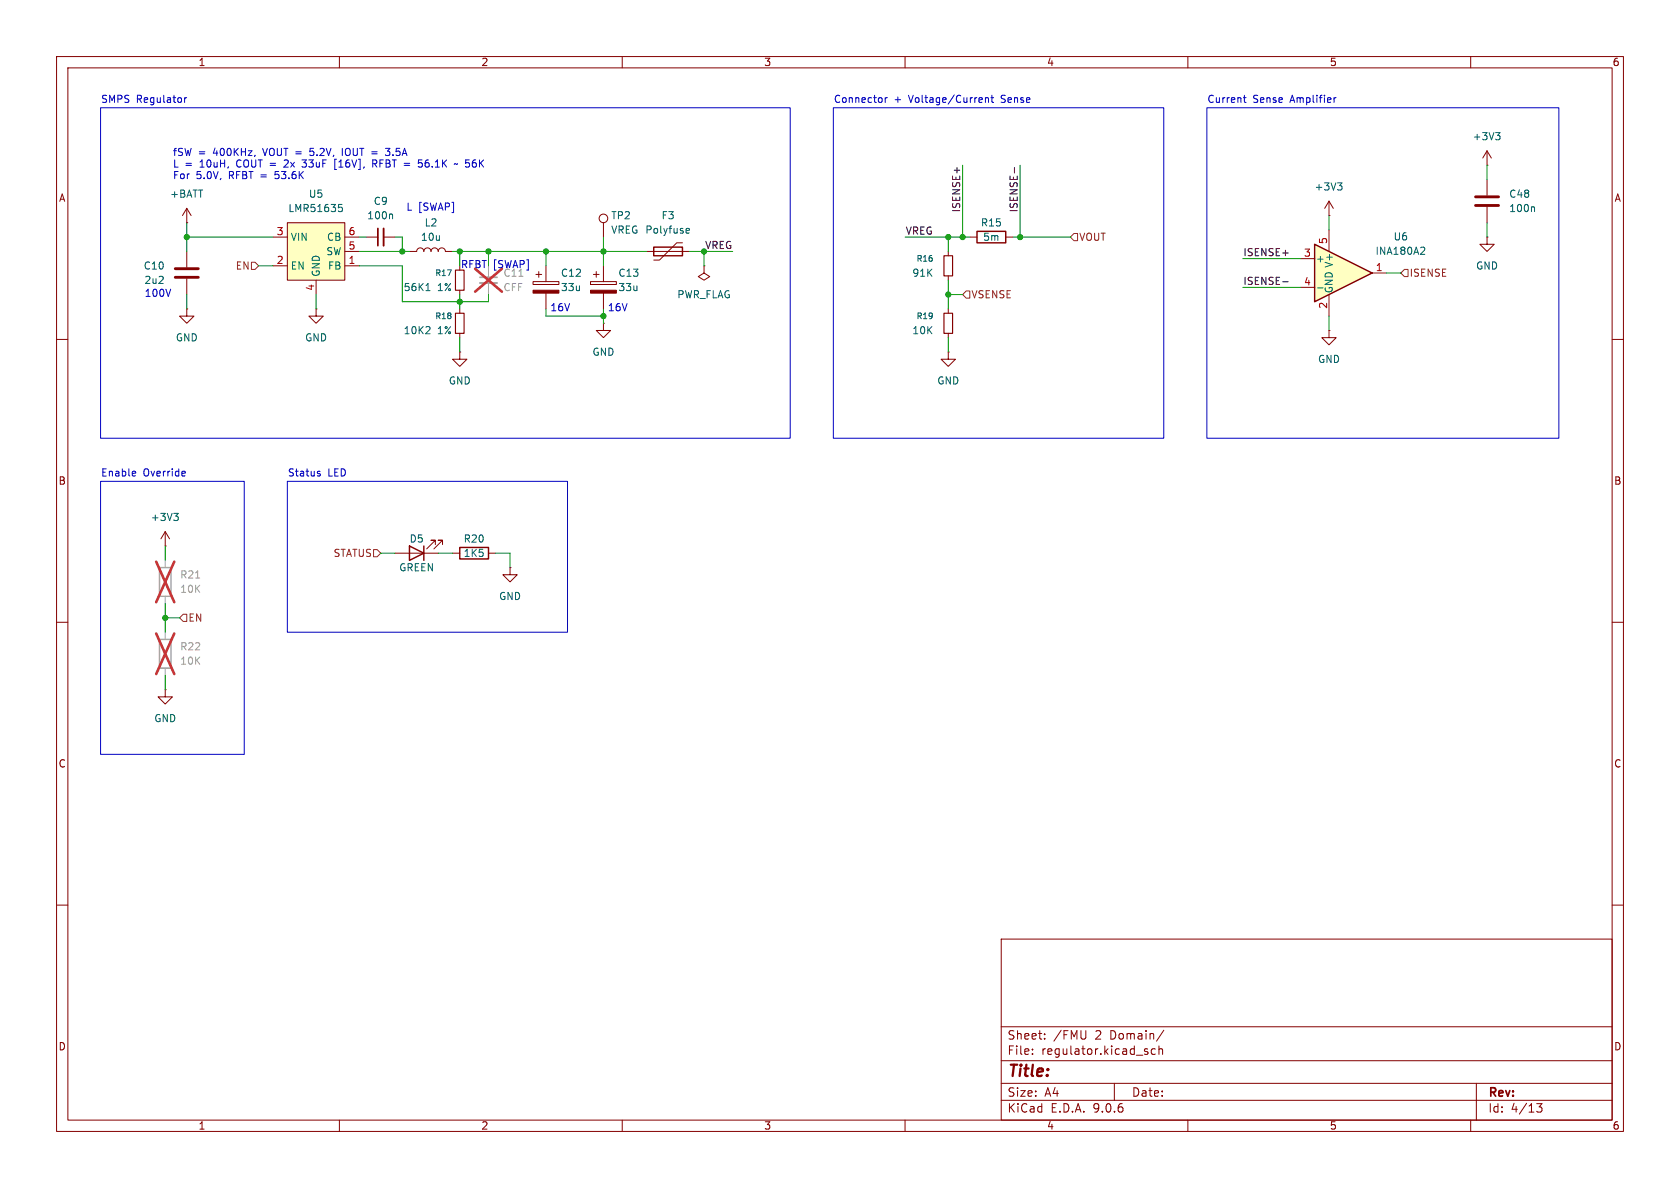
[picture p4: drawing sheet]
<svg xmlns="http://www.w3.org/2000/svg" width="297mm" height="210mm" viewBox="0 0 297 210" stroke-linecap="round" stroke-linejoin="round" font-family="sans-serif">
<g fill="none" stroke="#840000" stroke-width=".18">
<path d="M10 10h277v190h-277zM12 12h273v186h-273zM60 10v2M110 10v2M160 10v2M210 10v2M260 10v2M262.9 29.2h.1M262.9 26.7l-.8 1.2M262.9 26.7l.8 1.2M262.9 26.7v2.5M33 54.6v1.3h1.3l-1.3 1.3-1.3-1.3h1.3"/>
<path d="M33 54.6h.1M33 44.5v2.7M33 49.3v2.8M55.9 54.6v1.3h1.2l-1.2 1.3-1.3-1.3h1.3M55.9 54.6h.1M10 60h2M285 60h2M69.8 97.8h7.7M77 96.3v-.8h-.8h.8l-1.6 1.5M78.2 96.3v-.8h-.7h.7l-1.5 1.5M80 97.8h1.3M86.4 97.8h1.2"/>
<path d="M10 110h2M90.2 100.3v1.3h1.2l-1.2 1.3-1.3-1.3h1.3M90.2 100.3h.1M285 110h2M10 160h2M177 166h108v32h-108zM285 160h2M60 198v2M110 198v2M160 198v2M177 194.5h108M177 191.5h108"/>
<path d="M177 187.5h108M177 181.5h108M182.5 186.3v.1M182.5 185.5v.1M184.7 183.6v.1M184.7 182.8v.1M192 182.2l-.1 1.4M197 191.5v3M202.7 185.9l.3 .2-.3 .3M202.7 185.4l.2 .1M204.2 185.5l-.4-.1-.3 .3v.4l.2 .2h.5M204.9 185.5l.2-.1 .4 .1v.9"/>
<path d="M204.9 184.9v1.5M205.7 182.1l-1.2 2M210 198v2M260 198v2M261 191.5v6.5M271.7 195.1h.9l-.5 .6 .4 .1v.7l-.2 .1-.6-.1"/>
</g>
<path d="M264.4 23.4h.8l-.4 .5M264.9 23.9l.3 .3v.3l-.3 .2" fill="none" stroke="#006464" stroke-width=".18"/>
<path d="M31 47.5h4.1M31 49h4.1" fill="none" stroke="#840000" stroke-width=".51"/>
<path d="M72.4 96.5l2.5 1.3-2.5 1.3zM74.9 96.5v2.6M81.3 96.8h5.1v2h-5.1z" fill="none" stroke="#840000" stroke-width=".25"/>
<path d="M232.4 43.2l10.2 5.1-10.2 5z" fill="#ffffc2"/>
<path d="M172.7 40.9h5.1v2h-5.1zM232.4 43.2l10.2 5.1-10.2 5z" fill="none" stroke="#840000" stroke-width=".25"/>
<g fill="none" stroke="#840000" stroke-width=".18">
<path d="M234.9 38.1h.1M234.9 35.6v2.5M234.9 35.6l-.7 1.2M234.9 35.6l.8 1.2M262.9 31.8v2.7M262.9 36.6v2.8M94.2 49.8h4.6v.5h-4.6zM94.7 48.5h1.1M95.2 48v1M96.5 47v2.8M96.5 51.8v2.8M167.6 44.5v.7"/>
<path d="M167.6 48.8v.7M167.6 54.6v.8M167.6 58.9v.8M171.4 41.9h1.3M177.8 41.9h1.3M229.9 45.7h2.5M229.9 50.8h2.5M234.9 58.4v1.3h1.3l-1.3 1.3-1.2-1.3h1.2M234.9 58.4h.1M234.9 40.6v3.9M234.9 52.1v3.8M242.6 48.3h2.5"/>
<path d="M262.9 41.9v1.3h1.3l-1.3 1.3-1.3-1.3h1.3M262.9 41.9h.1M167.6 62.2v1.3h1.3l-1.3 1.3-1.2-1.3h1.2M167.6 62.2h.1"/>
</g>
<path d="M236.5 32.3h.7l-.4 .5M237 32.8l.2 .3v.3l-.2 .2M271.1 36.6l.2 .1v.7M232.9 50.9h1M251.6 43.7l.3 .2-.1 .3-.7 .8h.8" fill="none" stroke="#006464" stroke-width=".18"/>
<path d="M260.9 34.8h4M260.9 36.3h4" fill="none" stroke="#840000" stroke-width=".51"/>
<path d="M94.2 51.3h4.6v.5h-4.6z" fill="#840000" stroke="#840000" stroke-width=".18"/>
<path d="M166.9 45.2h1.5v3.6h-1.5zM166.9 55.4h1.5v3.5h-1.5z" fill="none" stroke="#840000" stroke-width=".2"/>
<path d="M50.8 39.4h10.2v10.1h-10.2z" fill="#ffffc2"/>
<g fill="none" stroke="#840000" stroke-width=".18">
<path d="M33 39.4h.1M33 36.8l-.7 1.3M33 36.8l.8 1.3M33 36.8v2.6M50.8 39.4h10.2v10.1h-10.2zM106.7 39.4v2.5M48.3 41.9h2.5M48.3 47h2.5M55.9 49.5v2.6M61 41.9h2.5M61 47h2.5M61 44.5h2.5"/>
<path d="M64.8 41.9h2M67.8 41.9h2M72.4 44.5h1.3a.64 .64 0 0 1 .6-.7 .64 .64 0 0 1 .6 .7 .64 .64 0 0 1 .7-.7 .64 .64 0 0 1 .6 .7 .64 .64 0 0 1 .6-.7 .64 .64 0 0 1 .7 .7 .64 .64 0 0 1 .6-.7 .64 .64 0 0 1 .6 .7h1.3M81.3 51.3v.8M81.3 54.6v.8M81.3 58.9v.8M104.4 49.8h4.6v.5h-4.6zM104.9 48.5h1M105.4 48v1M106.7 57.2v1.2h1.2l-1.2 1.3-1.3-1.3h1.3M106.7 57.2h.1M106.7 47v2.8"/>
<path d="M106.7 51.8v2.8M114.3 44.5h7.6M120.6 42.9h-1l-3 3.1h-1M124.5 47v1.3l1 .6-1 .6-1.1-.6 1.1-.6M124.5 47h.1M81.3 62.2v1.3h1.2l-1.2 1.3-1.3-1.3h1.3M81.3 62.2h.1M29.2 96.5h.1M29.2 94l-.8 1.3M29.2 94l.8 1.3M29.2 94v2.5M29.2 121.9v1.3h1.3l-1.3 1.3-1.3-1.3h1.3"/>
<path d="M29.2 121.9h.1"/>
<circle cx="106.7" cy="38.6" r=".76"/>
</g>
<path d="M59.9 36.1h.6M60 36.6h.3l.2 .3v.4l-.5 .1M69.2 37.8l.2 .2v.7M75.3 51.4h.7M75.9 57.8l.1 .2v.3l-.8 .7h.8M121.3 41l.2 .2h.3M121.3 40.6l.2-.2h.2l.2 .2v.1l-.6 .1M30.7 90.7h.8l-.4 .5M31.3 91.2l.2 .3v.3l-.2 .2" fill="none" stroke="#006464" stroke-width=".18"/>
<path d="M66.8 40.4v3" fill="none" stroke="#840000" stroke-width=".3"/>
<path d="M67.8 40.4v3" fill="none" stroke="#840000" stroke-width=".33"/>
<path d="M84.8 49h3.1" fill="none" stroke="#a1a1a1" stroke-width=".3"/>
<path d="M84.8 50h3.1" fill="none" stroke="#a1a1a1" stroke-width=".33"/>
<path d="M86.4 47v2M86.4 50v2.1M29.2 99.1v1.2M29.2 105.4v1.3M29.2 111.8v1.2M29.2 118.1v1.3" fill="none" stroke="#a1a1a1" stroke-width=".18"/>
<path d="M91.7 48.8h.8M34.6 102.2h.7" fill="none" stroke="#989898" stroke-width=".18"/>
<path d="M84 47.5l4.7 4.1M88.7 47.5l-4.7 4.1M27.6 99.3l3.2 7.2M30.8 99.3l-3.2 7.2M27.6 112l3.2 7.2M30.8 112l-3.2 7.2" fill="none" stroke="#e12e31" stroke-width=".46"/>
<path d="M115.6 43.7h5v1.5h-5z" fill="none" stroke="#840000" stroke-width=".25"/>
<path d="M104.4 51.3h4.6v.5h-4.6z" fill="#840000" stroke="#840000" stroke-width=".18"/>
<path d="M28.2 100.3h2v5.1h-2zM28.2 113h2v5.1h-2z" fill="none" stroke="#a1a1a1" stroke-width=".25"/>
<path d="M80.5 47.8h1.5v3.5h-1.5zM80.5 55.4h1.5v3.5h-1.5z" fill="none" stroke="#840000" stroke-width=".2"/>
<path d="M44.4 46.4h.7l.6 .6-.6 .6h-.7zM170.8 51.4h.6v1.3h-.6l-.6-.6zM189.2 41.9l.7-.6h.6v1.2h-.6zM248.3 47.6h.6v1.3h-.6l-.7-.6zM66 97.2h.7l.6 .6-.6 .6h-.7zM32.4 108.6h.6v1.3h-.6l-.7-.7z" fill="none" stroke="#725600" stroke-width=".18"/>
<path d="M179.3 29.6v1M226.8 49.8h.9" fill="none" stroke="#0f0f0f" stroke-width=".18"/>
<g fill="none" stroke="#009600" stroke-width=".18">
<path d="M33 39.4v5.1M170.2 29.2v12.7M180.3 29.2v12.7M234.9 38.1v2.5M262.9 29.2v2.6M262.9 39.4v2.5M33 41.9h15.3M33 52.1v2.5M45.7 47h2.6M55.9 52.1v2.5M63.5 44.5h8.9M63.5 47h7.6v6.3h15.3v-1.2"/>
<path d="M63.5 41.9h1.3M69.8 41.9h1.3v2.6M80 44.5h34.3M81.3 44.5v2.5M81.3 52.1v2.5M81.3 59.7v2.5M86.4 44.5v2.5M96.5 54.6v1.3h10.2M96.5 44.5v2.5M106.7 41.9v5.1M106.7 54.6v2.6M121.9 44.5h7.6"/>
<path d="M124.5 44.5v2.5M160 41.9h11.4M167.6 41.9v2.6M167.6 49.5v5.1M167.6 59.7v2.5M167.6 52.1h2.6M179.1 41.9h10.1M219.7 50.8h10.2M219.7 45.7h10.2M234.9 55.9v2.5M245.1 48.3h2.5M29.2 96.5v2.6"/>
<path d="M67.3 97.8h2.5M77.5 97.8h2.5M87.6 97.8h2.6v2.5M29.2 106.7v5.1M29.2 119.4v2.5M29.2 109.2h2.5"/>
</g>
<g fill="none" stroke="#0000c2" stroke-width=".18">
<path d="M17.8 19.1h121.9v58.4h-121.9zM32.6 17.3v.8M33 17.3l-.4 .2M147.3 19.1h58.4v58.4h-58.4zM156.5 17.3v.8M156.9 17.3l-.4 .2M174.2 17.4l.2-.1h.3l.1 .8M174.2 17.3v.8M175.2 17.3h.5M175.4 16.8v1.1l.3 .2M213.4 19.1h62.2v58.4h-62.2zM219.8 17.3h.5"/>
<path d="M220 16.8v1.1l.3 .2M235.8 17.3v.8M236.2 17.3l-.4 .2M45.1 27.4l-.1 .3M50.9 28.8l-.7 .7h.8M53.4 29.4l.5 .1M54.2 28.3l-.5 .5h.2M54.8 27.4l.2 .1M55.4 26.2h-.6v.6l.2-.1M59.2 28.1v1.9h.3M60.5 26.2v1.3M65.9 28.3v1.2"/>
<path d="M66.2 28.9l.4 .6M66.6 28.4v.3l-.1 .2h-.6M68.1 26.2h.8l-.4 .5 .3 .1 .1 .2M68.9 27.3l-.2 .2h-.4M74 28.3h.6M74.4 28.8l.3 .2v.3l-.3 .2M80.9 28.9l-.1 .1M17.8 85.1h25.4v48.3h-25.4zM23.8 83.3l.2 .3-.6 .1M23.9 84.1h-.1M32.6 83.3l.2 .3-.6 .1M32.7 84.1h-.1"/>
<path d="M50.8 85.1h49.5v26.7h-49.5zM56.3 83.7l.3 .1v.2l-.1 .1h-.3M56.3 83.3l.3 .1"/>
</g>
<g fill="#009600" stroke="#009600" stroke-width=".18">
<circle cx="81.3" cy="53.3" r=".46"/>
<circle cx="81.3" cy="44.5" r=".46"/>
<circle cx="29.2" cy="109.2" r=".46"/>
<circle cx="167.6" cy="52.1" r=".46"/>
<circle cx="167.6" cy="41.9" r=".46"/>
<circle cx="170.2" cy="41.9" r=".46"/>
<circle cx="180.3" cy="41.9" r=".46"/>
<circle cx="33" cy="41.9" r=".46"/>
<circle cx="71.1" cy="44.5" r=".46"/>
<circle cx="86.4" cy="44.5" r=".46"/>
<circle cx="124.5" cy="44.5" r=".46"/>
<circle cx="106.7" cy="44.5" r=".46"/>
<circle cx="106.7" cy="55.9" r=".46"/>
<circle cx="96.5" cy="44.5" r=".46"/>
</g>
<text font-size="2.8" fill="#840000" x="178" y="190.9">Title:</text>
<g font-size="2.1" fill="#840000">
<text x="178" y="184">Sheet:</text>
<text x="186.2" y="184">/FMU</text>
<text x="193.7" y="184">2</text>
<text x="196.4" y="184">Domain/</text>
<text x="178" y="186.7">File:</text>
<text x="184.1" y="186.7">regulator.kicad_sch</text>
<text x="178" y="196.9">KiCad</text>
<text x="178" y="194.1">Size:</text>
<text x="184.7" y="194.1">A4</text>
<text x="185.7" y="196.9">E.D.A.</text>
<text x="193.3" y="196.9">9.0.6</text>
<text x="200" y="194.1">Date:</text>
<text x="263" y="194.3">Rev:</text>
<text x="263" y="196.9">Id:</text>
<text x="267.1" y="196.9">4/13</text>
</g>
<g font-size="1.8" fill="#840000">
<text x="35" y="11.9">1</text>
<text x="85" y="11.9">2</text>
<text x="135" y="11.9">3</text>
<text x="185" y="11.9">4</text>
<text x="235" y="11.9">5</text>
<text x="285" y="11.9">6</text>
<text x="10.3" y="35.9">A</text>
<text x="285.3" y="35.9">A</text>
<text x="10.3" y="85.9">B</text>
<text x="285.3" y="85.9">B</text>
<text x="10.3" y="135.9">C</text>
<text x="285.3" y="135.9">C</text>
<text x="10.3" y="185.9">D</text>
<text x="285.3" y="185.9">D</text>
<text x="35" y="199.9">1</text>
<text x="85" y="199.9">2</text>
<text x="135" y="199.9">3</text>
<text x="185" y="199.9">4</text>
<text x="235" y="199.9">5</text>
<text x="285" y="199.9">6</text>
</g>
<g font-size="1.8" fill="#0000c2">
<text x="17.8" y="18.4">SMPS</text>
<text x="24.1" y="18.4">Regulator</text>
<text x="147.3" y="18.4">Connector</text>
<text x="158" y="18.4">+</text>
<text x="160.8" y="18.4">Voltage/Current</text>
<text x="177.3" y="18.4">Sense</text>
<text x="213.4" y="18.4">Current</text>
<text x="221.5" y="18.4">Sense</text>
<text x="228.2" y="18.4">Amplifier</text>
<text x="30.5" y="27.8">fSW =</text>
<text x="30.5" y="29.8">L =</text>
<text x="35.4" y="29.8">10uH,</text>
<text x="37.8" y="27.8">400KHz,</text>
<text x="42.1" y="29.8">COUT =</text>
<text x="46.8" y="27.8">VOUT =</text>
<text x="50.9" y="29.8">2x</text>
<text x="54.3" y="29.8">33uF</text>
<text x="55.4" y="27.8">5.2V,</text>
<text x="60.1" y="29.8">[16V],</text>
<text x="61.3" y="27.8">IOUT =</text>
<text x="67.1" y="29.8">RFBT =</text>
<text x="69.5" y="27.8">3.5A</text>
<text x="75.6" y="29.8">56.1K</text>
<text x="82.3" y="29.8">~ 56K</text>
<text x="30.5" y="31.9">For</text>
<text x="34.7" y="31.9">5.0V,</text>
<text x="40.6" y="31.9">RFBT =</text>
<text x="49.1" y="31.9">53.6K</text>
<text x="71.7" y="37.4">L [SWAP]</text>
<text x="81.4" y="47.6">RFBT</text>
<text x="87.2" y="47.6">[SWAP]</text>
<text x="25.5" y="52.7">100V</text>
<text x="88.9" y="49.1">C11</text>
<text x="97.2" y="55.2">16V</text>
<text x="107.4" y="55.2">16V</text>
<text x="17.8" y="84.4">Enable</text>
<text x="25.3" y="84.4">Override</text>
<text x="50.8" y="84.4">Status</text>
<text x="58" y="84.4">LED</text>
</g>
<g font-size="1.8" fill="#006464">
<text x="260.2" y="25">+3V3</text>
<text x="30" y="35.2">+BATT</text>
<text x="54.5" y="35.2">U5</text>
<text x="232.3" y="33.9">+3V3</text>
<text x="266.7" y="35.2">C48</text>
<text x="50.9" y="37.7">LMR51635</text>
<text x="64.8" y="39">100n</text>
<text x="66" y="36.4">C9</text>
<text x="75" y="40.2">L2</text>
<text x="108" y="39">TP2</text>
<text x="108" y="41.5">VREG Polyfuse</text>
<text x="116.9" y="39">F3</text>
<text x="173.3" y="40.2">R15</text>
<text x="266.7" y="37.7">100n</text>
<text x="25.3" y="47.9">C10</text>
<text x="51.3" y="42.8">VIN</text>
<text x="51.3" y="47.9">EN</text>
<text x="57.6" y="45.3">SW</text>
<text x="57.7" y="42.8">CB</text>
<text x="57.9" y="47.9">FB</text>
<text x="74.3" y="42.8">10u</text>
<text x="173.7" y="42.8">5m</text>
<text x="232.5" y="46.6">+</text>
<text x="243.1" y="45.2">INA180A2</text>
<text x="246.3" y="42.7">U6</text>
<text x="260.9" y="47.9">GND</text>
<text x="25.4" y="50.4">2u2</text>
<text x="56.7" y="49" transform="rotate(-90 56.7 49)">GND</text>
<text x="71.3" y="51.7">56K1</text>
<text x="77.3" y="51.7">1%</text>
<text x="99.1" y="49.1">C12</text>
<text x="99.1" y="51.7">33u</text>
<text x="109.2" y="49.1">C13</text>
<text x="109.2" y="51.7">33u</text>
<text x="119.6" y="52.9">PWR_FLAG</text>
<text x="161.2" y="49.1">91K</text>
<text x="235.8" y="51.9" transform="rotate(-90 235.8 51.9)">GND V+</text>
<text x="71.3" y="59.3">10K2</text>
<text x="77.3" y="59.3">1%</text>
<text x="161.2" y="59.3">10K</text>
<text x="31" y="60.6">GND</text>
<text x="53.8" y="60.6">GND</text>
<text x="104.6" y="63.1">GND</text>
<text x="232.9" y="64.4">GND</text>
<text x="79.2" y="68.2">GND</text>
<text x="165.6" y="68.2">GND</text>
<text x="26.6" y="92.3">+3V3</text>
<text x="70.5" y="101.2">GREEN</text>
<text x="72.3" y="96.1">D5</text>
<text x="81.9" y="96.1">R20</text>
<text x="81.9" y="98.7">1K5</text>
<text x="88.1" y="106.3">GND</text>
<text x="27.2" y="127.9">GND</text>
</g>
<g font-size="1.8" fill="#a90000">
<text x="48.8" y="41.7">3</text>
<text x="61.5" y="41.7">6</text>
<text x="48.8" y="46.7">2</text>
<text x="61.5" y="44.2">5</text>
<text x="61.5" y="46.7">1</text>
<text x="230.4" y="45.5">3</text>
<text x="234.7" y="43.3" transform="rotate(-90 234.7 43.3)">5</text>
<text x="55.6" y="51.5" transform="rotate(-90 55.6 51.5)">4</text>
<text x="230.4" y="50.5">4</text>
<text x="243.1" y="48">1</text>
<text x="234.7" y="54.7" transform="rotate(-90 234.7 54.7)">2</text>
</g>
<g font-size="1.8" fill="#0f0f0f">
<text x="160" y="41.6">VREG</text>
<text x="169.8" y="37.6" transform="rotate(-90 169.8 37.6)">ISENSE+</text>
<text x="180" y="37.6" transform="rotate(-90 180 37.6)">ISENSE-</text>
<text x="124.6" y="44.1">VREG</text>
<text x="219.7" y="45.4">ISENSE+</text>
<text x="219.7" y="50.5">ISENSE-</text>
</g>
<g font-size="1.8" fill="#725600">
<text x="41.6" y="47.9">EN</text>
<text x="190.7" y="42.8">VOUT</text>
<text x="171.6" y="52.9">VSENSE</text>
<text x="249.1" y="49.1">ISENSE</text>
<text x="58.9" y="98.7">STATUS</text>
<text x="33.2" y="110.1">EN</text>
</g>
<g font-size="1.8" fill="#989898">
<text x="88.9" y="51.7">CFF</text>
<text x="31.8" y="102.5">R21</text>
<text x="31.8" y="105">10K</text>
<text x="31.8" y="115.2">R22</text>
<text x="31.8" y="117.7">10K</text>
</g>
<g font-size="1.4" fill="#006464">
<text x="161.9" y="46.5">R16</text>
<text x="76.8" y="49">R17</text>
<text x="76.8" y="56.6">R18</text>
<text x="161.9" y="56.6">R19</text>
</g>
</svg>
